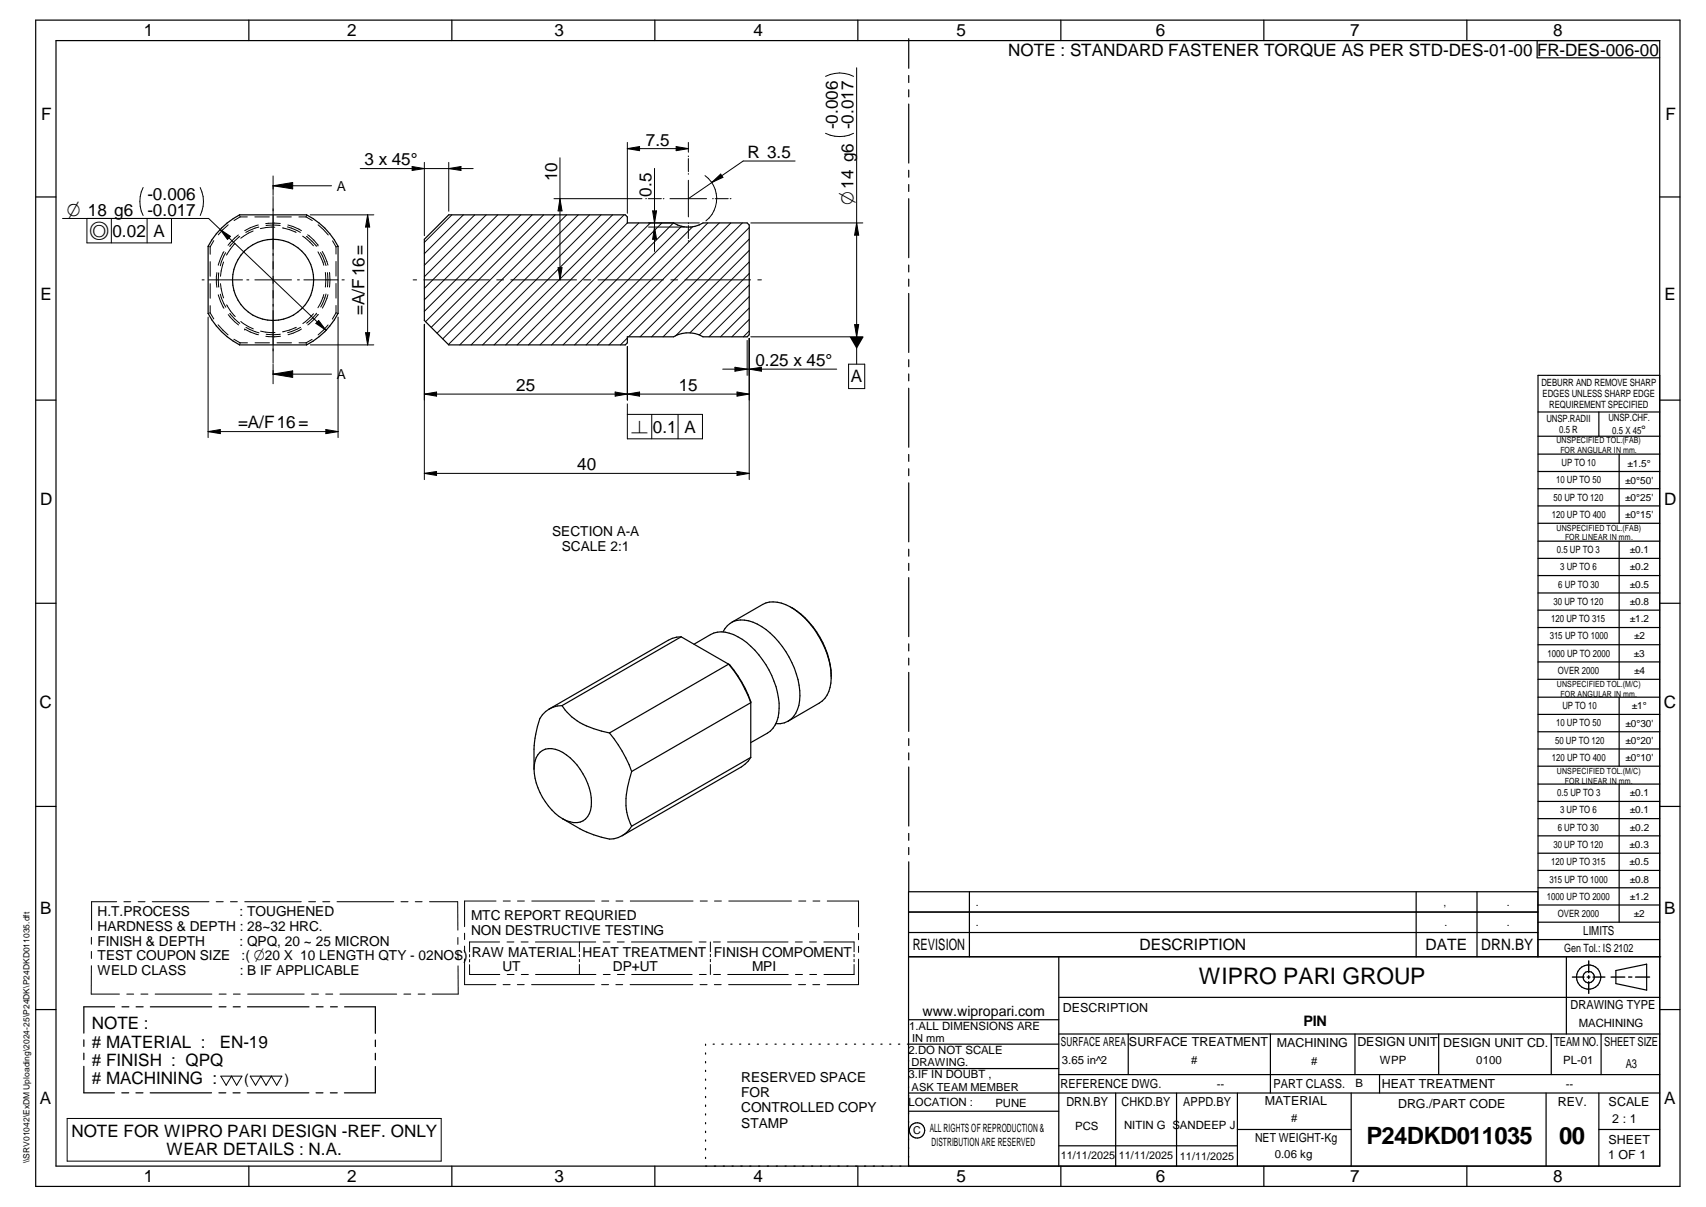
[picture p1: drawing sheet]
<svg xmlns="http://www.w3.org/2000/svg" width="420mm" height="297mm" viewBox="0 0 420 297" stroke-linecap="round" stroke-linejoin="round" font-family="sans-serif">
<g fill="none" stroke="#000" stroke-width=".3">
<path d="M8.8 5h405v287h-405zM13.8 10h395v277h-395zM61.3 5v5M111.3 5v5M161.3 5v5M211.3 5v5M223.8 9.5v7.3M223.8 18.6v1.7M261.3 5v5M311.3 5v5M361.3 5v5M378.6 10v4.2h30.2"/>
<path d="M223.8 22.1v1.7M223.8 25.6v14.5M8.8 48.5h5M54.6 56.1l1.3-1.2 3.1-2h16.5a17.7 17.7 0 0 1 7.8 7.7v16.5a17.7 17.7 0 0 1-7.8 7.8h-16.5a18.3 18.3 0 0 1-7.7-7.8v-16.5l.9-1.6zM110.5 52.9h43.5l.5 .5v1.5h11.4a6.8 6.8 0 0 0 7.2 0h10.9l.5 .5v27l-.5 .5h-10.9a7.1 7.1 0 0 0-7.2 0h-11.4v1.5l-.5 .5h-43.5l-6-6v-20zM223.8 41.9v1.7M223.8 45.4v1.7M223.8 48.9v14.5M408.8 48.5h5M223.8 65.2v1.7M223.8 68.7v1.7M223.8 72.2v14.5"/>
<path d="M8.8 98.5h5M223.8 88.5v1.8M223.8 92v1.7M223.8 95.5v14.6M408.8 92.4h-30v143.1M408.8 98.5h5M223.8 111.8v1.7M223.8 115.4v1.7M223.8 118.8v14.5M378.8 101.4h30M378.8 107.4h30M378.8 111.8h30"/>
<path d="M378.8 116h30M393.8 101.4v6M398.8 111.8v17M223.8 135.2v1.7M223.8 138.6v1.8M378.8 120.3h30M378.8 124.5h30M378.8 128.8h30M378.8 133.2h30M378.8 137.4h30M398.8 133.2v34M8.8 148.5h5"/>
<path d="M167.8 156.7l-29.4 17M167.8 156.7l11.6 6.7M167.8 156.7l-1.1 .1-2.1 .8-29.4 16.9M170.9 158.5l4.1-2.3a6.5 6.5 0 0 1 6.7 .5 21.4 21.4 0 0 1 10.2 17.6 7.1 7.1 0 0 1-2.9 6.1l-4.1 2.4M178 155.5a5.1 5.1 0 0 1 6.4-2.7 18.1 18.1 0 0 1 10.6 10.3 15.9 15.9 0 0 1 1.4 11.5 5.4 5.4 0 0 1-2.3 2.9M180.1 153.2l7.7-4.4a7.6 7.6 0 0 1 7.8 1.1 22.5 22.5 0 0 1 9.1 15.8M194.8 149.5a20.8 20.8 0 0 1 9.9 17.4 7 7 0 0 1-2.9 6.1l-7.7 4.5M223.8 142.2v14.5M223.8 158.5v1.7M378.8 141.6h30M378.8 145.9h30M378.8 150.2h30"/>
<path d="M378.8 154.4h30M378.8 158.7h30M408.8 148.5h5M135.2 174.5a5.7 5.7 0 0 0-2.8 4.3l-.8 4.7-.1 5.8M138.4 173.7a15.1 15.1 0 0 0 9.7 6.2l2 .5M138.4 173.7h-1.1l-2.1 .8M179.4 163.4a29.5 29.5 0 0 1 5.5 9.5l-29.3 17M179.4 163.4l-29.3 17M179.4 163.4a25.7 25.7 0 0 1 5.5 9.2v13.8M194.1 177.5l-1.9 .6h-1.1M204.7 166.2v.4M223.8 162v1.7"/>
<path d="M223.8 165.5v14.5M378.8 162.9h30M378.8 167.2h30M378.8 171.6h30M378.8 175.8h30M398.8 171.6v17M8.8 198.5h5M131.5 189.3a15.7 15.7 0 0 0 7.1 12.2M131.5 189.3a4.8 4.8 0 0 1 2.8-4.9 6.7 6.7 0 0 1 6.2 2.1 14.7 14.7 0 0 1 4.9 12.9 3.9 3.9 0 0 1-5.9 2.6l-.9-.5M150.1 180.4a31.7 31.7 0 0 1 5.5 9.5M155.6 189.9a19.1 19.1 0 0 0-1.2 10l1.2 3.4M184.9 186.4l-29.3 16.9"/>
<path d="M184.9 186.4l-.6 .9-1.7 1.4-29.4 17M223.8 181.8v1.7M223.8 185.3v1.7M223.8 188.8v14.5M378.8 180.1h30M378.8 184.3h30M378.8 188.6h30M378.8 193h30M378.8 197.2h30M398.8 193v33.9M408.8 198.5h5M138.6 201.5a30.6 30.6 0 0 0 11.5 5l1.1-.1 2-.7"/>
<path d="M155.6 203.3l-1.5 1.8-.9 .6M223.8 205.1v1.7M223.8 208.6v1.7M223.8 212.1v7.2M238.7 219.5v16M348.8 219.5v16M363.8 219.5v16M378.8 201.5h30M378.8 205.7h30M378.8 210h30M378.8 214.2h30M378.8 218.5h30"/>
<path d="M223.8 235.5h185.2M223.8 229.5h154.9M223.8 224.5h154.9M260.8 235.5v51.5M378.7 235.5v-16h-154.9v67.5M378.8 222.7h30M378.8 226.9h30M378.8 231.2h30M385.8 235.5v19M398 238.8l7.5-1.5v6.4l-7.5-1.6zM8.8 248.5h5M20.6 255.9v1.6"/>
<path d="M20.6 259.2v1.6M28.2 247.8h-7.6v6.5M30 247.8h1.7M33.5 247.8h1.8M37 247.8h15.1M54 247.8h1.7M57.4 247.8h1.8M60.9 247.8h15.2M77.9 247.8h1.7M81.4 247.8h1.7M84.9 247.8h7.5v6.5M92.4 255.9v1.7"/>
<path d="M92.4 259.2v1.6M173.8 257v.3M173.8 259.1v.3M175.6 257h.3M177.8 257h.3M180 257h.3M182.1 257h.3M184.4 257h.2M186.5 257h.3M188.7 257h.3M190.9 257h.3M193 257h.3"/>
<path d="M195.2 257h.3M197.4 257h.3M199.5 257h.3M201.7 257h.3M203.9 257h.3M206.1 257h.3M208.2 257h.4M210.4 257h.3M212.6 257h.3M214.7 257h.4M216.9 257h.3M219.1 257h.3"/>
<path d="M221.3 257h.3M223.8 251h37M260.8 257h-37.3M260.8 245.4h148M260.8 254.5h148M277.9 254.5v10M312.9 254.5v14.5M333.7 254.5v10M354.3 254.5v10M382 254.5v10M394.3 254.5v10M408.8 248.5h5"/>
<path d="M20.6 262.4v6.5h7.6M30 268.9h1.7M33.5 268.9h1.7M37 268.9h15.1M53.9 268.9h1.7M57.4 268.9h1.7M60.9 268.9h15.2M77.8 268.9h1.7M81.4 268.9h1.6M92.4 262.5v6.4h-7.6M173.8 261.2v.4M173.8 263.4v.3"/>
<path d="M173.8 265.6v.3M173.8 267.7v.3M173.8 269.8v.3M173.8 271.9v.4M173.8 274.1v.3M173.8 276.3v.3M173.8 278.4v.3M223.8 263h37M223.8 273.5h37M260.8 264.5h148M274.8 269v18M289.8 269v18"/>
<path d="M304.7 278h28.1M304.7 269v18M332.8 269v18M339.8 264.5v4.5M380.8 269v18M393.8 269v18M393.8 278h15M408.8 269h-185M61.3 287v5M111.3 287v5M161.3 287v5M173.8 280.5v.3"/>
<path d="M173.8 282.7v.3M173.8 284.8v.3M211.3 287v5M260.8 282h43.9M261.3 287v5M311.3 287v5M361.3 287v5"/>
<circle cx="67.3" cy="68.9" r="10"/>
<circle cx="391.3" cy="240.5" r="2.99"/>
<circle cx="391.3" cy="240.5" r="1.4"/>
<circle cx="225.9" cy="278.2" r="1.89"/>
</g>
<g fill="none" stroke="#000" stroke-width=".25">
<path d="M203.3 18.8a7.5 7.5 0 0 1 6.9 0M211 16.7v72.9M104.5 40v18M110.5 40v12M137.9 38.8v30.1M154.5 35.1v17.4M154.5 36.6h15M154.5 36.6l3-.5v1zM166.5 36.1l3 .5-3 .5zM169.5 35.1v2.4M169.5 38.4v.2M169.5 39v3.2"/>
<path d="M195.8 39.6h-12.8l-13.5 9.3M203.3 32.8a7.8 7.8 0 0 0 6.9 0M15.4 53.8h36l2.8 2.7M27.4 53.8v6M35.3 46.1a7.8 7.8 0 0 0 0 6.9M36.2 53.8v6M42.2 53.8v6h-20.8v-6M49.3 46.1a7.8 7.8 0 0 1 0 6.9M52.7 59.2l-.9 1.5M54.2 56.5l2.6 1.7-.8 .7zM54.2 56.5l26.1 24.8M56.2 55.3l-2.4 2.5"/>
<path d="M57.9 59.9l-2.1 2.9M58.7 57.8l-2.5 2.6M59 52.9v.1M59 58.2l-2.4 2.5M59.1 53.4h1.8M59.1 53.4l-1.5 .9M59.1 53.3v.1M62.3 56.9l-1.1 .5-1.9 1.2M62.8 53.4h3.5M63.6 55.4l-2 .6-1.3 .8M63.7 55.9l-3.2 1.3M65.5 55.5l1.8-.1 1.7 .1"/>
<path d="M67.3 43.3v4.8M67.3 45.7h14.3M67.3 45.7l4.8-.8v1.6zM67.3 48.3v41.1M67.7 55.9l-2.3 .1-1.3 .3M68.2 53.4h3.5M69 55h-3.6M69.5 56.1l1.8 .4 1.6 .7M70.8 55.8l3.2 1.4M70.9 55.4l1.3 .4 2 1M73.6 53.4h1.8M74.5 58.1l2.7 2.4"/>
<path d="M75.4 53.4l1.5 .9M75.4 53.3v.1M75.5 58.2l2.4 2.4M75.5 52.9v.1M75.8 57.8l1.5 1.3 1 1.2M76.4 52.9h15.7M78.3 55.3l2.5 2.5M81.9 59.3l.9 1.4M88.7 41.5h27.8M90.5 52.9l.5 3h-1zM90.5 52.9v32M101.5 41l3 .5-3 .5z"/>
<path d="M110.5 41.5l3-.5v1zM111.3 52.9l-6.8 6.7M114.1 52.9l-9.6 9.5M116.9 52.9l-12.4 12.4M119.7 52.9l-15.2 15.2M122.6 52.9l-18.1 18.1M125.4 52.9l-20.9 20.9M128.3 52.9l-23.8 23.7M131.1 52.9l-26.3 26.3M133.9 52.9l-27.7 27.7M136.4 48.9h21.7M136.7 52.9l-29.1 29.1"/>
<path d="M137.9 48.9l.5 3h-1zM139.6 52.9l-30.6 30.5M142.4 52.9l-32 31.9M145.2 52.9l-32 32M148 52.9l-32 32M150.9 52.9l-32 32M153.7 52.9l-32 32M154.5 54.9l-30 30M157.3 54.9l-29.9 30M159 48.9h.2M159.7 48.9h3.2M159.7 55.9h8.9"/>
<path d="M159.7 54.9h12.5M160.2 54.9l-30 30M160.7 51.9h1l-.5 3zM161.2 55.9l.5 3h-1zM161.2 41.4v20.5M163 54.9l-30 30M163.4 48.9h.1M165 48.9h9M165.9 54.9l-30.1 30M167.9 55.7l-29.2 29.2M169.5 42.7v.2M169.5 44.4v9"/>
<path d="M169.5 54.9v.1M169.5 55.5v3.2M169.5 59.2v.2M170.6 55.8l-29.1 29.1M173.6 43.2a7 7 0 0 1 .3 11.2M174.3 54.9l-30 30M175.3 44.9l2.2-2.1 .5 .8zM175.5 48.9h.2M176.1 48.9h3.3M177.2 54.9l-30.1 30M179.8 48.9h.2M180 54.9l-30 30"/>
<path d="M182.8 54.9l-28 28M184.5 56l-26.9 26.9M184.5 58.8l-24 24.1M184.9 54.9h27.6M211 54.9l.5 3h-1zM49.8 68.9h.5M51.3 78v29.7M51.3 60.6l.1 .1M51.4 77.1h-.1M51.4 68.9h8.3M51.6 60.7h.2M51.8 60.7v1.9"/>
<path d="M51.8 64.4v3.6M51.8 69.8v3.6M51.8 75.2v1.8M51.8 77h-.2M51.8 77l.9 1.5M53.4 67.1l-.1 1 .1 2.6M53.7 79.9l2.5 2.5M53.8 72.6l1.3 3.3M53.9 67.1l-.1 1.8 .1 1.8M54.3 72.4l.2 .9 1.1 2.3M54.3 69.8l.8 3.5M55.1 64.5l-.8 3.5"/>
<path d="M55.1 61.9l-.8 1.7-.5 1.7M55.6 62.2l-1.1 2.2-.2 1M55.8 75l1 1.5 1.1 1.4M56.2 77.4l2.5 2.6M56.6 77.1l2.4 2.5M59.3 79.1l1.9 1.3 1.2 .5M60.8 68.9h.5M62.8 68.9h9M73.3 68.9h.4M74.8 68.9h8.4M77.2 77.2l-2.6 2.4M78 77.1l-1.2 1.3-1.3 1.1"/>
<path d="M78.3 60.3h.1M78.3 62l1.4 3.3M78.4 77.4l-2.6 2.6M78.5 78.9l1.8 2.4-2.5-1.7zM78.9 62.1l.5 .9 .9 2.4M79.4 61.9l1.4 3.3M79.7 72.5l-.8 2.1-.6 1.1M80.1 67.1l.2 1.8-.2 1.8M80.3 72.3l-1.3 3.3M80.6 67.1l.2 1.8-.2 1.7M80.8 72.5l-1.4 3.3M80.8 80l-2.5 2.4"/>
<path d="M81.1 67.1l.2 1.8-.2 1.8M82.8 77h.1M82.8 60.7v1.8M82.8 64.3v3.6M82.8 69.8v3.6M82.8 75.2v1.8M82.8 77l-.9 1.5M82.9 60.7h-.1M83.1 77.1h.2M83.3 78v29.7M83.3 60.6l-.2 .1M84.2 68.9h.6"/>
<path d="M101.8 68.9h.8M104.4 68.9h16.1M104.5 79.8v38.2M122.3 68.9h1.7M125.8 68.9h16.2M137.4 65.9h1l-.5 3zM143.8 68.9h1.7M147.3 68.9h16.1M165.2 68.9h1.7M168.7 68.9h16.2M184.5 61.6l-21.2 21.3M184.5 67.3l-14.6 14.6"/>
<path d="M184.5 70.1l-12.3 12.3M184.5 73l-9.9 9.9M184.5 64.5l-18.1 18.2M184.5 75.8l-7 7.1M184.5 78.6l-4.3 4.3M186.6 68.9h.9M210.5 79.9h1l-.5 3zM57.6 83.5l1.5 .9M59 84.8v.1M59.1 84.4h1.8M59.1 84.4v.1M60.3 81l1.3 .7 2.1 .7"/>
<path d="M60.3 81h.1M60.6 80.6l3.2 1.3M62.8 84.4h3.6M64.2 81.5l1.2 .2 2.3 .1M65.6 82.3l1.7 .1 1.7-.1M67.3 89.7v4.7M67.3 92.1l4.8-.8v1.6zM67.3 92.1h14.3M68.2 84.4h3.6M69.1 82.8l-1.5 .1-2.1-.1M73 80.6l-3.4 1.1M73.6 84.4h1.8"/>
<path d="M74 80.6l-3.2 1.3M74.2 81l-2 1-1.3 .4M75.4 84.4v.1M75.5 84.8v.1M76.4 84.9h15.7M76.9 83.5l-1.5 .9M90 81.9h1l-.5 3zM104.5 97h80M104.5 97l3-.5v1zM151.5 96.5l6 1v-1l-6 1zM154.5 85.3v13.2M154.5 99.4v8.6h18.5v-6h-18.5"/>
<path d="M154.5 83.2l-1.7 1.7M178 90.8h28.1M181 90.4l3 .4-3 .6zM181.5 96.5l3 .5-3 .5zM184 83.8v8.6M184.5 83.3v34.7M184.5 90.8l3-.4v1zM184.5 81.4l-1.4 1.5M184.9 82.9h27.6M209 89.6h4v6h-4zM51.3 106.2h32M51.3 106.2l3-.5v1z"/>
<path d="M80.3 105.7l3 .5-3 .5zM104.5 116.5h80M104.5 116.5l3-.5v1zM160.5 102v6M167 102v6M181.5 116l3 .5-3 .5zM22.5 230.7v1.7M22.5 234.1v1.8M22.5 237.7v6.9h6.9M28.7 221.9h-6.1v7M30.5 221.9h1.7M34 221.9h1.7"/>
<path d="M37.5 221.9h14M53.2 221.9h1.8M56.8 221.9h1.7M60.3 221.9h13.9M76 221.9h1.7M79.5 221.9h1.7M83 221.9h14M98.8 221.9h1.7M102.3 221.9h1.7M105.8 221.9h6.9l.1 7M112.8 234.2v1.7M112.8 230.7v1.7"/>
<path d="M112.8 237.7v6.9h-6.3M114.4 229.7v1.5M114.4 232.8v1.6M114.4 236v6.3h7.7M115.6 237.4v2.4h7.5M115.6 234.9v.6M115.6 236.1v.6M122.2 221.7h-7.8v6.3M123.1 231.8h-7.5v2.5M123.9 221.7h1.8M124.9 231.8h1.7M124.9 239.8h1.7"/>
<path d="M127.5 221.7h1.6M128.3 231.8h1.8M128.4 239.8h1.7M131 221.7h15.4M131.9 231.8h14.8M131.9 239.8h14.9M142.7 231.8v2.4M142.7 234.9v.6M142.7 236.1v.6M142.7 237.4v2.4M148.2 221.7h1.7M148.5 231.8h1.7"/>
<path d="M148.6 239.8h1.7M151.7 221.7h1.7M152 231.8h1.7M152.1 239.8h1.7M155.2 221.7h15.5M155.5 231.8h14.9M155.6 239.8h14.9M172.2 231.8h1.7M172.2 239.8h1.7M172.5 221.7h1.7M175 231.8v2.4M175 234.9v.6"/>
<path d="M175 236.1v.6M175 237.4v2.4M175.7 231.8h1.7M175.8 239.8h1.7M176 221.7h1.7M179.2 231.8h14.9M179.2 239.8h14.9M179.5 221.7h15.4M195.9 231.8h1.7M195.9 239.8h1.7M196.7 221.7h1.7M199.4 231.8h1.7"/>
<path d="M199.4 239.8h1.7M200.2 221.7h1.7M202.9 231.8h7.4v2.4M203.7 221.7h7.7v6.4M210.3 234.9v.6M210.3 236.1v.6M210.3 237.4v2.4h-7.4M211.4 229.7v1.6M211.4 232.9v1.5M211.4 236.1v6.2h-7.7M31.2 244.6h1.7M34.7 244.6h1.7"/>
<path d="M38.2 244.6h14M54 244.6h1.7M57.5 244.6h1.7M61 244.6h13.9M76.7 244.6h1.7M80.2 244.6h1.7M83.7 244.6h14M99.5 244.6h1.7M103 244.6h1.7M123.9 242.3h1.7M127.4 242.3h1.7M130.9 242.3h15.5"/>
<path d="M148.2 242.3h1.7M151.7 242.3h1.7M155.2 242.3h15.4M172.4 242.3h1.7M175.9 242.3h1.7M179.4 242.3h15.5M196.7 242.3h1.7M200.2 242.3h1.7M16.5 275.3h92.2v10.5h-92.2zM54.4 264.8h5.2l-1.3 2.3-1.3-2.3-1.3 2.3zM61.6 264.8h7.8l-1.3 2.3-1.3-2.3-1.3 2.3-1.2-2.3-1.4 2.3z"/>
</g>
<path d="M391.3 236.5v2.9M387.3 240.5h2.8M390.9 240.5h.7M391.3 240.1v.7M391.3 241.6v2.9M392.3 240.5h3M396.8 240.5h3.4M401.1 240.5h.8M402.8 240.5h3.5" fill="none" stroke="#000" stroke-width=".34"/>
<g fill="#000">
<path d="M154.5 36.6l3-.5v1zM166.5 36.1l3 .5-3 .5zM54.2 56.5l2.6 1.7-.8 .7zM67.3 45.7l4.8-.8v1.6zM90.5 52.9l.5 3h-1zM101.5 41l3 .5-3 .5zM110.5 41.5l3-.5v1zM137.9 48.9l.5 3h-1zM161.2 55.9l.5 3h-1zM160.7 51.9h1l-.5 3zM175.3 44.9l2.2-2.1 .5 .8zM211 54.9l.5 3h-1z"/>
<path d="M78.5 78.9l1.8 2.4-2.5-1.7zM137.4 65.9h1l-.5 3zM210.5 79.9h1l-.5 3zM67.3 92.1l4.8-.8v1.6zM90 81.9h1l-.5 3zM104.5 97l3-.5v1zM151.5 96.5l3 .5-3 .5zM154.5 97l3-.5v1zM181 90.4l3 .4-3 .6zM181.5 96.5l3 .5-3 .5zM184.5 90.8l3-.4v1zM209.2 82.9h3.5l-1.7 3z"/>
<path d="M51.3 106.2l3-.5v1zM80.3 105.7l3 .5-3 .5zM104.5 116.5l3-.5v1zM181.5 116l3 .5-3 .5z"/>
</g>
<g font-size="5.9">
<text x="336.5" y="281.6">P24DKD011035</text>
<text x="384" y="281.6">00</text>
</g>
<text font-size="5.6" x="295.3" y="242.2">WIPRO PARI GROUP</text>
<g font-size="4.6">
<text x="16.5" y="53">O 18 g6</text>
<text x="210.2" y="50.4" transform="rotate(-90 210.2 50.4)">O14 g6</text>
<text x="22" y="58.3">a</text>
<text x="155.4" y="106.5">n</text>
</g>
<g font-size="4.2">
<text x="35.4" y="9">1</text>
<text x="85.5" y="8.9">2</text>
<text x="136.6" y="9">3</text>
<text x="185.6" y="9">4</text>
<text x="235.6" y="9">5</text>
<text x="284.6" y="8.8">6</text>
<text x="332.6" y="9">7</text>
<text x="382.6" y="9">8</text>
<text x="248.3" y="13.8">NOTE : STANDARD FASTENER TORQUE AS PER STD-DES-01-00 FR-DES-006-00</text>
<text x="10.1" y="29.6">F</text>
<text x="410.2" y="29.6">F</text>
<text x="159.1" y="35.8">7.5</text>
<text x="206.3" y="31.7" transform="rotate(-90 206.3 31.7)">-0.006</text>
<text x="210.2" y="31.7" transform="rotate(-90 210.2 31.7)">-0.017</text>
<text x="89.8" y="40.7">3 x 45°</text>
<text x="184.1" y="38.9">R 3.5</text>
<text x="137.2" y="44.6" transform="rotate(-90 137.2 44.6)">10</text>
<text x="36.3" y="49.1">-0.006</text>
<text x="36.3" y="53">-0.017</text>
<text x="160.5" y="48.4" transform="rotate(-90 160.5 48.4)">0.5</text>
<text x="27.7" y="58.3">0.02 A</text>
<text x="9.9" y="73.9">E</text>
<text x="89.8" y="77.5" transform="rotate(-90 89.8 77.5)">=A/F16=</text>
<text x="409.9" y="73.9">E</text>
<text x="186" y="90.1">0.25 x 45°</text>
<text x="209.6" y="94.1">A</text>
<text x="127.2" y="96.2">25</text>
<text x="167.2" y="96.2">15</text>
<text x="58.7" y="105.5">=A/F16=</text>
<text x="160.8" y="106.5">0.1 A</text>
<text x="142.2" y="115.8">40</text>
<text x="9.9" y="124.2">D</text>
<text x="409.9" y="124.2">D</text>
<text x="9.7" y="174.3">C</text>
<text x="409.7" y="174.3">C</text>
<text x="9.9" y="225">B</text>
<text x="409.8" y="225">B</text>
<text x="22.6" y="253.3">NOTE :</text>
<text x="22.6" y="257.8"># MATERIAL :</text>
<text x="54.2" y="257.8">EN-19</text>
<text x="22.6" y="262.3"># FINISH : QPQ</text>
<text x="22.6" y="266.8"># MACHINING :</text>
<text x="9.8" y="271.7">A</text>
<text x="409.8" y="271.7">A</text>
<text x="17.6" y="279.7">NOTE FOR WIPRO PARI DESIGN -REF. ONLY</text>
<text x="41" y="284.2">WEAR DETAILS : N.A.</text>
<text x="35.4" y="291">1</text>
<text x="85.5" y="290.9">2</text>
<text x="136.6" y="291">3</text>
<text x="185.6" y="291">4</text>
<text x="235.6" y="291">5</text>
<text x="284.6" y="290.8">6</text>
<text x="332.6" y="291">7</text>
<text x="382.6" y="291">8</text>
</g>
<g font-size="3.9">
<text x="224.8" y="233.8">REVISION</text>
<text x="280.7" y="233.8">DESCRIPTION</text>
<text x="351.1" y="233.8">DATE</text>
<text x="364.8" y="233.8">DRN.BY</text>
</g>
<text font-size="3.6" x="321" y="252.6">PIN</text>
<g font-size="3.5">
<text x="227.2" y="250">www.wipropari.com</text>
<text x="60.1" y="266.8">(</text>
<text x="70.1" y="266.8">)</text>
</g>
<g font-size="3.4">
<text x="83" y="46.9">A</text>
<text x="83" y="93.3">A</text>
<text x="136" y="131.9">SECTION A-A</text>
<text x="138.4" y="135.5">SCALE 2:1</text>
<text x="24" y="225.5">H.T.PROCESS</text>
<text x="59" y="225.5">: TOUGHENED</text>
<text x="116" y="226.5">MTC REPORT REQURIED</text>
<text x="24" y="229.1">HARDNESS &amp; DEPTH : 28~32 HRC.</text>
<text x="24" y="232.7">FINISH &amp; DEPTH</text>
<text x="58.9" y="232.7">: QPQ, 20 ~ 25 MICRON</text>
<text x="116" y="230.1">NON DESTRUCTIVE TESTING</text>
<text x="24" y="236.3">TEST COUPON SIZE</text>
<text x="24" y="239.9">WELD CLASS</text>
<text x="59" y="239.9">: B IF APPLICABLE</text>
<text x="59.5" y="236.3">:( O20 X 10 LENGTH QTY - 02NOS)</text>
<text x="116.2" y="235.5">RAW MATERIAL HEAT TREATMENT FINISH COMPOMENT</text>
<text x="123.7" y="239.1">UT</text>
<text x="150.9" y="239.1">DP+UT</text>
<text x="185.2" y="239.1">MPI</text>
<text x="182.6" y="266.2">RESERVED SPACE</text>
<text x="182.6" y="270">FOR</text>
<text x="182.6" y="273.7">CONTROLLED COPY</text>
<text x="182.6" y="277.5">STAMP</text>
</g>
<g font-size="3.1">
<text x="389.9" y="230.2">LIMITS</text>
<text x="261.8" y="249">DESCRIPTION</text>
<text x="386.8" y="248.4">DRAWING TYPE</text>
<text x="261.3" y="257.5">SURFACE AREA</text>
<text x="278" y="257.5">SURFACE TREATMENT</text>
<text x="314.5" y="257.6">MACHINING</text>
<text x="334.3" y="257.5">DESIGN UNIT</text>
<text x="355.4" y="257.6">DESIGN UNIT CD.</text>
<text x="382.8" y="257.3">TEAM NO.</text>
<text x="395.1" y="257.4">SHEET SIZE</text>
<text x="400.4" y="262.8">A3</text>
<text x="261.2" y="267.8">REFERENCE DWG.</text>
<text x="313.6" y="267.7">PART CLASS.</text>
<text x="340.3" y="267.7">HEAT TREATMENT</text>
<text x="262.6" y="272.2">DRN.BY</text>
<text x="276.2" y="272.1">CHKD.BY</text>
<text x="291.4" y="272.2">APPD.BY</text>
<text x="311.5" y="272">MATERIAL</text>
<text x="344.3" y="272.6">DRG./PART CODE</text>
<text x="383.7" y="272.2">REV.</text>
<text x="396.2" y="272.3">SCALE</text>
<text x="309.1" y="280.9">NET WEIGHT-Kg</text>
<text x="396.1" y="281.4">SHEET</text>
<text x="397.1" y="276.4">2 : 1</text>
<text x="396.1" y="285.3">1 OF 1</text>
</g>
<text font-size="3" x="404.2" y="106.8">°</text>
<g font-size="2.8">
<text x="385.2" y="234.4">Gen Tol.: IS 2102</text>
<text x="223.9" y="253.4">1.ALL DIMENSIONS ARE</text>
<text x="388.8" y="252.7">MACHINING</text>
<text x="223.8" y="259.3">2.DO NOT SCALE</text>
<text x="261.5" y="261.9">3.65 in^2</text>
<text x="293.4" y="261.9">#</text>
<text x="322.9" y="262">#</text>
<text x="339.8" y="262">WPP</text>
<text x="363.6" y="261.8">0100</text>
<text x="385" y="261.8">PL-01</text>
<text x="223.8" y="265.4">3.IF IN DOUBT ,</text>
<text x="299.7" y="267.7">--</text>
<text x="333.8" y="267.5">B</text>
<text x="385.6" y="267.6">--</text>
<text x="223.8" y="272.2">LOCATION :</text>
<text x="245.1" y="272.4">PUNE</text>
<text x="229" y="278.7">ALL RIGHTS OF REPRODUCTION &amp;</text>
<text x="264.8" y="278">PCS</text>
<text x="276.8" y="277.7">NITIN G SANDEEP J</text>
<text x="318" y="276">#</text>
<text x="229.4" y="282.1">DISTRIBUTION ARE RESERVED</text>
<text x="314" y="285">0.06 kg</text>
</g>
<g font-size="2.7">
<text x="224.7" y="256.4">IN mm</text>
<text x="224.5" y="262.4">DRAWING.</text>
<text x="224.5" y="268.4">ASK TEAM MEMBER</text>
<text x="224.9" y="279.2">C</text>
<text x="261.3" y="285.2">11/11/2025</text>
<text x="275.6" y="285.2">11/11/2025</text>
<text x="290.6" y="285.4">11/11/2025</text>
</g>
<g font-size="2.5">
<text x="379.6" y="95">DEBURR AND REMOVE SHARP</text>
<text x="379.9" y="97.7">EDGES UNLESS SHARP EDGE</text>
<text x="381.5" y="100.5">REQUIREMENT SPECIFIED</text>
<text x="380.9" y="103.8">UNSP.RADII</text>
<text x="384" y="106.6">0.5 R</text>
<text x="396.1" y="103.6">UNSP.CHF.</text>
<text x="397.1" y="106.8">0.5 X 45</text>
<text x="383.2" y="119">10 UP TO 50</text>
<text x="384.6" y="114.7">UP TO 10</text>
<text x="400.3" y="119">±0°50'</text>
<text x="400.8" y="114.8">±1.5°</text>
<text x="382.6" y="123.2">50 UP TO 120</text>
<text x="400.3" y="123.2">±0°25'</text>
<text x="382.2" y="127.4">120 UP TO 400</text>
<text x="400.3" y="127.4">±0°15'</text>
<text x="383.4" y="136.1">0.5 UP TO 3</text>
<text x="401.4" y="136.1">±0.1</text>
<text x="384.2" y="140.4">3 UP TO 6</text>
<text x="401.4" y="140.3">±0.2</text>
<text x="382.6" y="148.8">30 UP TO 120</text>
<text x="383.8" y="144.6">6 UP TO 30</text>
<text x="401.4" y="148.9">±0.8</text>
<text x="401.4" y="144.7">±0.5</text>
<text x="382" y="153.1">120 UP TO 315</text>
<text x="401.4" y="153.1">±1.2</text>
<text x="381.2" y="161.6">1000 UP TO 2000</text>
<text x="381.7" y="157.4">315 UP TO 1000</text>
<text x="402.4" y="161.6">±3</text>
<text x="402.5" y="157.4">±2</text>
<text x="383.7" y="165.9">OVER 2000</text>
<text x="402.5" y="165.9">±4</text>
<text x="383.2" y="178.8">10 UP TO 50</text>
<text x="384.8" y="174.5">UP TO 10</text>
<text x="400.3" y="178.8">±0°30'</text>
<text x="401.9" y="174.6">±1°</text>
<text x="383" y="183">50 UP TO 120</text>
<text x="400.3" y="183.1">±0°20'</text>
<text x="382.2" y="187.3">120 UP TO 400</text>
<text x="400.3" y="187.3">±0°10'</text>
<text x="383.5" y="195.9">0.5 UP TO 3</text>
<text x="401.4" y="196">±0.1</text>
<text x="384.2" y="200.1">3 UP TO 6</text>
<text x="401.4" y="200.2">±0.1</text>
<text x="382.6" y="208.7">30 UP TO 120</text>
<text x="383.7" y="204.4">6 UP TO 30</text>
<text x="401.4" y="208.7">±0.3</text>
<text x="401.4" y="204.4">±0.2</text>
<text x="382" y="213">120 UP TO 315</text>
<text x="401.4" y="212.9">±0.5</text>
<text x="381" y="221.4">1000 UP TO 2000</text>
<text x="381.6" y="217.2">315 UP TO 1000</text>
<text x="401.4" y="221.4">±1.2</text>
<text x="401.4" y="217.2">±0.8</text>
<text x="240.4" y="222.8">.</text>
<text x="240.4" y="228">.</text>
<text x="355.5" y="223">,</text>
<text x="355.7" y="228">.</text>
<text x="371.1" y="227.8">.</text>
<text x="371.1" y="222.9">.</text>
<text x="383.7" y="225.7">OVER 2000</text>
<text x="402.4" y="225.7">±2</text>
</g>
<g font-size="2.1">
<text x="383.3" y="109.1">UNSPECIFIED TOL.(FAB)</text>
<text x="384.3" y="111.4">FOR ANGULAR IN mm.</text>
<text x="383.4" y="130.6">UNSPECIFIED TOL.(FAB)</text>
<text x="385.4" y="133">FOR LINEAR IN mm.</text>
<text x="383.4" y="169">UNSPECIFIED TOL.(M/C)</text>
<text x="384.3" y="171.4">FOR ANGULAR IN mm.</text>
<text x="383.4" y="190.5">UNSPECIFIED TOL.(M/C)</text>
<text x="385.4" y="192.8">FOR LINEAR IN mm.</text>
<text x="7.2" y="286.3" transform="rotate(-90 7.2 286.3)">\\SRV01042\ExDM Uploading\2024-25\P24DK\P24DKD011035.dft</text>
</g>
</svg>
